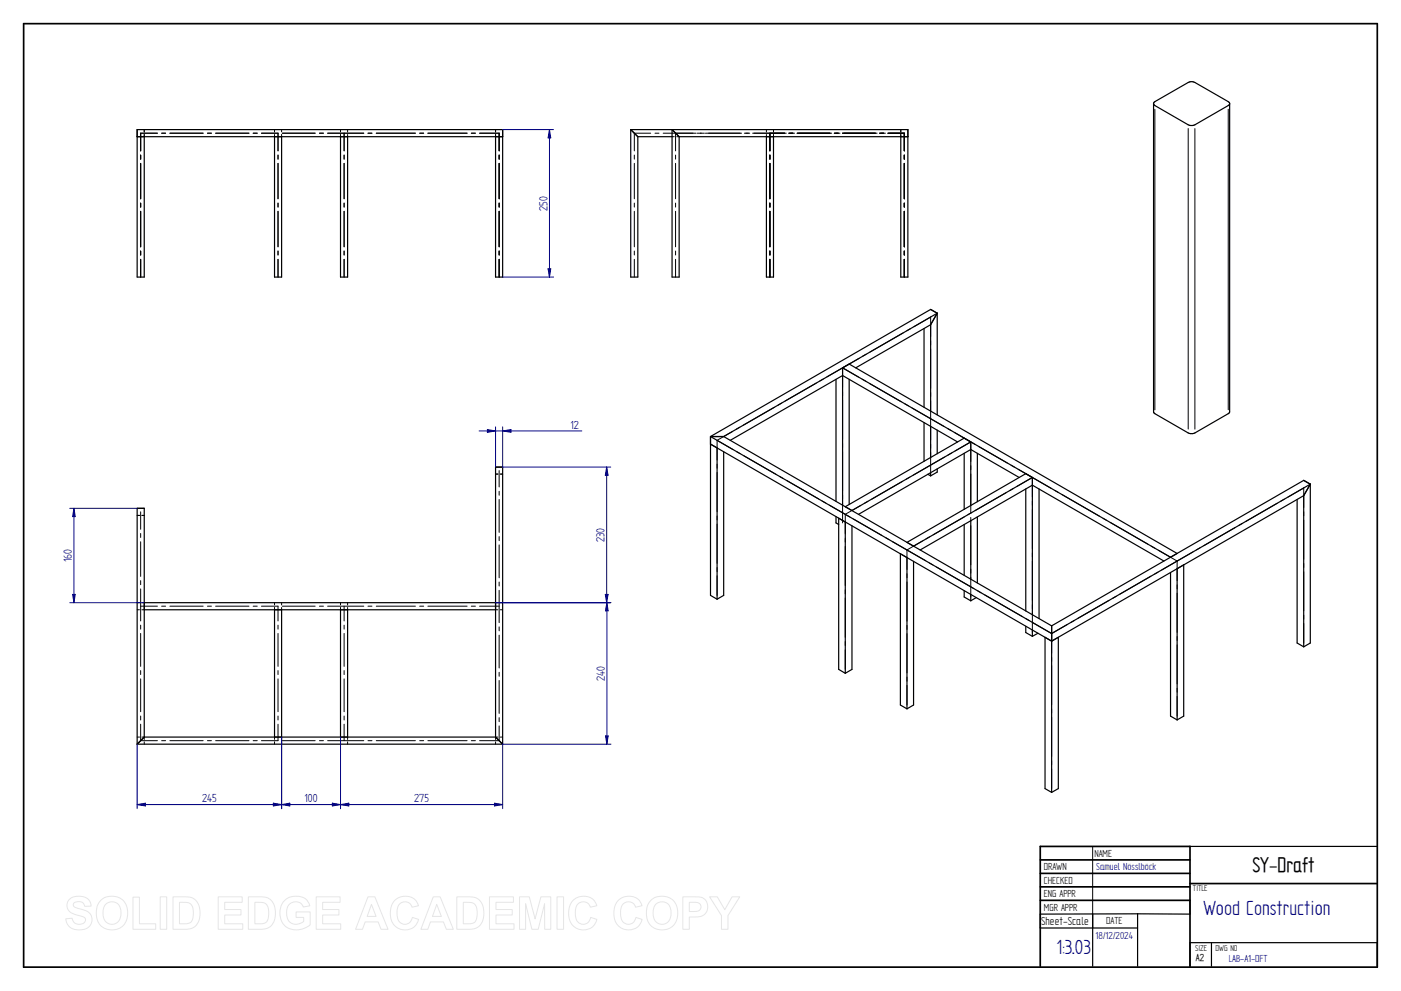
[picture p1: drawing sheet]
<svg xmlns="http://www.w3.org/2000/svg" width="594mm" height="420mm" viewBox="0 0 594 420" stroke-linecap="round" stroke-linejoin="round" font-family="sans-serif">
<path d="M10 10h574v400h-574zM441.1 364.6h63.5M441.1 370.3h63.5M441.1 376h63.5M504.6 374.6h79.4M441.1 381.7h63.5M441.1 409.7v-50.8h63.5v50.8" fill="none" stroke="#000" stroke-width=".72"/>
<g fill="none" stroke="#000" stroke-width=".42">
<path d="M61.2 54.9v1.1M61.2 57v1M66.8 56.5h-7.2v7.5M70.2 56.5h-1.7M86.1 56.5h-14.1M89.7 56.5h-1.7M105.6 56.5h-14.2M109.1 56.5h-1.7M110.9 56.5h7v7.5M116.4 54.9v1.1M116.4 57v1M119.4 54.9v1"/>
<path d="M119.4 57v1M133.6 56.5h-13.9M137.2 56.5h-1.7M138.9 56.5h15.4M144.4 54.9v1M144.4 57v1M145.9 56.5v7.5M147.4 54.9v1.1M147.4 57v1M157.7 56.5h-1.7M176.1 56.5h-16.6M179.7 56.5h-1.7"/>
<path d="M198.1 56.5h-16.7M201.6 56.5h-1.8M203.4 56.5h8.3v7.5M210.1 54.9v1.1M210.1 57v1M275.9 56.5h-6.9v7.5M277.7 56.5h1.7M281.2 56.5h14M285 58h.9M286.5 56.5v7.5M287 58h1M295.6 56.5h3.1"/>
<path d="M299.1 56.5h15.3M315.6 56.5h2.3M319.1 56.5h13.6h-6.2v7.5M319.7 56.5h13.7M325 54.9v1.1M325 57v1M328 54.9v1M328 57v1M334.5 56.5h2.4M338 56.5h14.7M353.8 56.5h2.4M357.2 56.5h14.7"/>
<path d="M373 56.5h2.4M376.5 56.5h6.9v7.5M382 54.9v1.1M382 57v1M59.6 65.7v1.8M59.6 69.3v15M117.9 65.7v1.8M117.9 69.3v15M145.9 65.7v1.8M145.9 69.3v15M211.7 65.7v1.8M211.7 69.3v15"/>
<path d="M269 65.7v1.8M269 69.3v15M286.5 65.7v1.8M286.5 69.3v15M326.5 65.7v1.8M326.5 69.3v15M383.4 65.7v1.8M383.4 69.3v15M59.6 86.1v1.7M59.6 89.6v15.1M117.9 86.1v1.7M117.9 89.6v15"/>
<path d="M145.9 86.1v1.7M145.9 89.6v15M211.7 86.1v1.7M211.7 89.6v15M269 86.1v1.7M269 89.6v15M286.5 86.1v1.7M286.5 89.6v15M326.5 86.1v1.7M326.5 89.6v15M383.4 86.1v1.7M383.4 89.6v15.1"/>
<path d="M59.6 106.4v1.8M59.6 109.9v7.6M117.9 106.4v1.7M117.9 109.9v7.6M145.9 106.4v1.7M145.9 109.9v7.6M211.7 106.4v1.7M211.7 109.9v7.6M269 106.4v1.7M269 109.9v7.6M286.5 106.4v1.7M286.5 109.9v7.6"/>
<path d="M326.5 106.4v1.7M326.5 109.9v7.6M383.4 106.4v1.8M383.4 109.9v7.6M386 139.4l-1.5 .9M387.6 138.5l7-4.1v8.3M364.1 159.9l-6.8-3.9v8.3M364.3 151.9l-13.6 7.9M367.3 150.2l-1.5 .8M383 141.1l-14.1 8.2M394.6 144.5v1.7M394.6 148v16.6"/>
<path d="M328.4 172.7l-13.2 7.6M331.4 170.9l-1.5 .9M346.1 162.4l-13.2 7.6M349.1 160.7l-1.5 .8M357.3 166.1v1.7M357.3 169.5v16.7M365.6 160.8l1.5 .8M368.6 162.6l13.6 7.7M383.7 171.2l1.5 .9M386.8 173l13.5 7.8M394.6 166.4v1.7M394.6 169.9v16.6"/>
<path d="M211.7 199.5v7M304.1 186.7v8.3M304.1 196.8v1.7M304.1 186.7l6.7 3.9M310.6 182.9l-6.5 3.8M312.4 191.5l1.5 .9M313.7 181.1l-1.5 .9M315.5 193.3l13.5 7.8M357.3 188v1.7M357.3 191.5v16.6M394.6 188.3v1.7M394.6 191.8v8.4"/>
<path d="M400.5 193.8l-13.2 7.6M401.9 181.7l1.4 .9M403.5 192.1l-1.5 .8M404.9 183.5l6.7 3.9M411.6 187.4v8.3M411.6 197.4v1.7M411.6 187.4l-6.6 3.8M412.1 187.6l1.4 .9M415.1 189.4l12.1 6.9M428.7 197.2l1.5 .9M431.8 199l13.9 8.1M58.2 218.5h1"/>
<path d="M59.6 217v7.4M60.2 218.5h1M210.1 201h1.1M211.7 208.3v1.7M211.7 211.8v13.9M212.2 201h.9M304.1 200.3v16.6M304.1 218.7v1.7M330.5 202l1.5 .8M333.6 203.7l13.5 7.8M348.7 212.4l1.4 .9M351.7 214.2l6.7 3.9"/>
<path d="M357.3 209.9v1.7M357.3 213.4v8.3M358.4 218.1v8.3M358.9 218.3l1.4 .9M365 214.3l-6.6 3.8M368 212.6l-1.4 .8M382.7 204l-13.1 7.7M385.8 202.3l-1.5 .9M408.9 219.2l-13.2 7.5M411.6 201v16.6M411.6 219.4v1.7M411.9 217.4l-1.5 .8"/>
<path d="M426.6 208.9l-13.1 7.6M429.6 207.1l-1.4 .9M431.2 206.2l6.6-3.8v8.3M437.8 212.5v1.7M437.8 216v16.7M447.3 207.9l1.5 .9M450.3 209.7l15.9 9.2M467.7 219.8l1.5 .8M541.6 213.4l-13.3 7.7M544.6 211.6l-1.5 .9M546.2 210.7l6.6-3.8v8.3M552.8 217v1.7"/>
<path d="M59.6 226.2v1.7M59.6 229.7v14.7M211.7 227.5v1.7M211.7 231v14M304.1 222.2v16.6M358.4 228.2v1.7M358.4 231.6v16.7M361.9 220l12.1 7M375.5 227.9l1.5 .9M378.5 229.7l14.1 8M391.2 229.4l-6.6 3.8v8.3M394.1 238.7l1.5 .8"/>
<path d="M394.2 227.6l-1.5 .9M411.6 222.8v16.7M437.8 234.4v1.7M437.8 238v16.6M470.8 221.5l15.9 9.2M488.2 231.6l1.5 .8M491.2 233.3l7.9 4.6M499.1 237.9l-6.5 3.8M499.1 237.9v8.3M505.8 234l-6.7 3.9M508.8 232.3l-1.4 .8M523.7 223.7l-13.3 7.7"/>
<path d="M526.7 222l-1.4 .8M552.8 220.5v16.6M552.8 238.9v1.7M58.2 258.5h.9M58.2 255.5h1M59.6 257h7.2M59.6 249.7v13.6M59.6 246.2v1.7M60.1 258.5h1.1M60.2 255.5h1M68.5 257h1.7M72 257h14.1"/>
<path d="M88 257h1.7M91.4 257h14.2M107.4 257h1.7M110.9 257h7v6.3M116.4 255.5v1M116.4 257.5v1M119.4 255.5v1M119.4 257.6v.9M119.7 257h13.9M135.5 257h1.7M138.9 257h15.4M144.4 255.5v1"/>
<path d="M144.4 257.5v1M145.9 257v6.3M147.4 255.5v1M147.4 257.6v.9M156 257h1.7M159.5 257h16.6M178 257h1.7M181.4 257h16.7M199.8 257h1.8M203.4 257h8.3M210.1 258.5h1M210.1 255.5h1.1"/>
<path d="M211.7 250.3v13.7M211.7 246.8v1.7M212.2 258.5h.9M212.2 255.5h.9M304.1 240.6v1.8M304.1 244.1v8.3M358.4 250.1v1.7M358.4 253.6v16.6M384.6 243.2v1.7M384.6 246.8v16.6M397.1 240.4l15.9 9.2M411.6 241.3v1.7"/>
<path d="M411.6 244.8v8.3M414.6 250.5l1.4 .8M417.6 252.2l15.8 9.2M437.8 256.4v1.7M437.8 259.8v8.4M470.3 254.6l-13.2 7.5M473.3 252.8l-1.5 .9M488 244.3l-13.2 7.6M491.1 242.6l-1.5 .8M499.1 247.9v1.8M499.1 251.5v16.6M552.8 242.4v16.6"/>
<path d="M59.6 265v1.7M59.6 268.6v13.9M117.9 265v1.7M117.9 268.6v13.9M145.9 265v1.7M145.9 268.6v13.9M211.7 265.8v1.7M211.7 269.3v13.9M358.4 272v1.7M358.4 275.5v8.3M384.6 265.2v1.7M384.6 268.6v16.7"/>
<path d="M435 262.3l1.5 .8M438 264l7.9 4.6M445.9 268.6v8.3M445.9 278.7v1.7M452.5 264.8l-6.6 3.8M455.6 263.1l-1.5 .8M499.1 269.9v1.7M499.1 273.4v16.6M552.8 260.8v1.7M552.8 264.3v8.3M59.6 284.3v1.7M59.6 287.8v14"/>
<path d="M117.9 284.3v1.7M117.9 287.8v14M145.9 284.3v1.7M145.9 287.8v14M211.7 285v1.7M211.7 288.5v14M384.6 287.1v1.7M384.6 290.6v8.3M445.9 282.2v16.6M499.1 291.8v1.7M499.1 295.3v8.3M58.2 312.5h1"/>
<path d="M59.6 303.6v1.7M59.6 307v7h7.2M60.2 312.5h1v1M61.2 314.5v1M68.5 314h1.7M72 314h14.1M88 314h1.7M91.4 314h14.2M107.4 314h1.7M116.4 312.5v1M116.4 314.5v1M117.9 307v7h-7"/>
<path d="M117.9 303.6v1.7M119.4 312.5v1M119.4 314.5v1M119.7 314h13.9M135.5 314h1.7M138.9 314h15.4M144.4 312.5v1M144.4 314.5v1M145.9 303.6v1.7M145.9 307v7M147.4 312.5v1M147.4 314.5v1"/>
<path d="M156 314h1.7M159.5 314h16.6M178 314h1.7M181.4 314h16.7M199.8 314h1.8M210.1 314.5v1M211.1 312.5h-1v1M211.7 304.2v1.8M211.7 307.8v6.2h-8.3M212.2 312.5h.9M445.9 300.6v1.7M445.9 304.1v16.6"/>
<path d="M445.9 322.5v1.7M445.9 326v8.3M463.3 358.9v28.5"/>
</g>
<g fill="none" stroke="#000" stroke-width=".51">
<path d="M58.2 58h154.9M116.4 58v59.5h3v-59.5M144.4 58v59.5h3v-59.5M210.1 58v59.5h3v-62.6h-154.9v62.6h3v-59.5M267.5 54.9h117.5v62.6h-3v-59.5M267.5 54.9v62.6h3v-59.5M267.5 54.9l3 3.1M270.5 58h14.5M285 54.9l3 3.1v59.5h-3zM288 58h97M325 58v59.5h3v-59.5M391.8 139.3v33.4"/>
<path d="M394.6 137.7l-31.7 18.3M394.6 137.7v36.6M397.4 132.8l-2.8-1.6-93.3 53.9M397.4 132.8l-2.8 4.9M397.4 132.8v43.1M397.4 132.8l-90.5 52.3M357.3 156l2.8-1.7 139 80.4M357.3 156v58.2M357.3 156l139.1 80.3M354.5 160.8v51.8M360.1 160.8v53.1M391.8 179.2v16.4"/>
<path d="M301.3 188.3l144.6 83.5M301.3 185.1v67.3l2.8 1.6M301.3 185.1h5.6M301.3 185.1l144.6 83.5 109.7-63.3M304.1 189.9v64.1M306.9 191.6v60.8l-2.8 1.6M306.9 185.1l139 80.2M309.7 186.7l47.6-27.5 48.8 28.2M394.6 180.8v13.2M397.4 182.4v10M397.4 198.8v1.4l-2.8 1.6M408.8 185.8l-50.4 29 2.9 1.7 50.3-29.1v26.9"/>
<path d="M408.8 192.2v23.7M414.4 192.2v20.5M354.5 219v2.7l1.1 .7M355.6 219.7v64.1l2.8 1.7M393.4 201.1l1.2 .7M394.6 200.4v1.4M414.4 219.2v28M432.2 202.4l-20.6-11.8-47.5 27.5M435 200.8l-50.4 29.2M435 207.3v51.7M440.6 207.3v55M550 211.8v60.8l2.8 1.6"/>
<path d="M552.8 210.1l-106.9 61.7M552.8 210.1v64.1M555.6 205.3l-2.8-1.6-106.9 61.6M555.6 205.3v67.3l-2.8 1.6M555.6 205.3l-2.8 4.8M358.4 221.3v64.2M361.3 222.9v60.9l-2.9 1.7M381.8 234.8v64.1l2.8 1.6M384.6 236.4v64.1M387.4 231.6l50.4-29.2v58.2M387.4 238v60.9l-2.8 1.6M390.2 233.2l47.6-27.5 55.8 32.2"/>
<path d="M408.8 222.4v21.5M411.6 220.8v24.8M61.2 258.5h148.9M61.2 255.5h148.9M116.4 258.5v54M119.4 258.5v54M144.4 258.5v54M147.4 258.5v54M408.8 250.4v2.7l2.8 1.6M411.6 252v2.7M414 253.4l-2.4 1.3M496.4 242.7v60.9l2.7 1.6"/>
<path d="M499.1 241.1l2.8-1.6v64.1l-2.8 1.6zM435 265.5v2.7l2.8 1.6M437.8 267.1v2.7M440.1 268.5l-2.3 1.3M445.9 265.3v6.5M445.9 265.3v70.7M445.9 271.8l-2.8-1.6v64.1l2.8 1.7M445.9 271.8l2.9-1.6v64.1l-2.9 1.7M58.2 315.5h154.9M61.2 312.5v-97h-3v100M61.2 312.5l-3 3M61.2 312.5h148.9"/>
<path d="M210.1 312.5v-114.5h3v117.5M210.1 312.5l3 3M504.6 358.9h79.4M463.3 387.4v22.3M482.4 387.4v22.3M482.4 387.4l-41.3 .2v5.8h41.3M504.6 381.7v5.9l-22.2-.2M513.7 399.7v10M504.6 409.7v-10h79.4v10"/>
</g>
<path d="M210.1 255.5h49M257.3 255.5l.6 3.5h-1.2zM213.1 315.5h46" fill="none" stroke="#000080" stroke-width=".42"/>
<path d="M257.3 255.5l.6 3.5h-1.2z" fill="#000080"/>
<path d="M256.7 312h1.2l-.6 3.5z" fill="none" stroke="#000080" stroke-width=".42"/>
<path d="M256.7 312h1.2l-.6 3.5z" fill="#000080"/>
<path d="M206.7 182.1l3.4 .6-3.4 .6zM210.1 181v17M213.1 181v17M257.3 255.5v60" fill="none" stroke="#000080" stroke-width=".42"/>
<path d="M206.7 182.1l3.4 .6-3.4 .6z" fill="#000080"/>
<path d="M213.1 182.7l3.6-.6v1.2z" fill="none" stroke="#000080" stroke-width=".42"/>
<path d="M213.1 182.7l3.6-.6v1.2z" fill="#000080"/>
<path d="M203.2 182.7h43.5M144.4 312.5v30.4M213.1 315.5v27.4M144.4 341.1l3.5-.6v1.2z" fill="none" stroke="#000080" stroke-width=".42"/>
<path d="M144.4 341.1l3.5-.6v1.2z" fill="#000080"/>
<path d="M209.7 340.5l3.4 .6-3.4 .6z" fill="none" stroke="#000080" stroke-width=".42"/>
<path d="M209.7 340.5l3.4 .6-3.4 .6z" fill="#000080"/>
<path d="M119.4 312.5v30.4M144.4 312.5v30.4M119.4 341.1l3.5-.6v1.2zM144.4 341.1h68.7" fill="none" stroke="#000080" stroke-width=".42"/>
<path d="M119.4 341.1l3.5-.6v1.2z" fill="#000080"/>
<path d="M140.9 340.5l3.5 .6-3.5 .6z" fill="none" stroke="#000080" stroke-width=".42"/>
<path d="M140.9 340.5l3.5 .6-3.5 .6z" fill="#000080"/>
<path d="M213.1 198h45.9M210.1 255.5h48.9M256.7 252h1.1l-.5 3.5zM119.4 341.1h25" fill="none" stroke="#000080" stroke-width=".42"/>
<path d="M256.7 252h1.1l-.5 3.5z" fill="#000080"/>
<path d="M257.3 198l.5 3.5h-1.1z" fill="none" stroke="#000080" stroke-width=".42"/>
<path d="M257.3 198l.5 3.5h-1.1z" fill="#000080"/>
<path d="M257.3 198v57.5M29.6 215.5h28.6M29.6 255.5h31.6M30.8 252h1.1l-.5 3.5z" fill="none" stroke="#000080" stroke-width=".42"/>
<path d="M30.8 252h1.1l-.5 3.5z" fill="#000080"/>
<path d="M31.4 215.5l.5 3.5h-1.1z" fill="none" stroke="#000080" stroke-width=".42"/>
<path d="M31.4 215.5l.5 3.5h-1.1z" fill="#000080"/>
<path d="M31.4 215.5v40M58.2 315.5v27.4M119.4 312.5v30.4M58.2 341.1l3.5-.6v1.2z" fill="none" stroke="#000080" stroke-width=".42"/>
<path d="M58.2 341.1l3.5-.6v1.2z" fill="#000080"/>
<path d="M115.9 340.5l3.5 .6-3.5 .6z" fill="none" stroke="#000080" stroke-width=".42"/>
<path d="M115.9 340.5l3.5 .6-3.5 .6z" fill="#000080"/>
<path d="M213.1 54.9h21.6M233 54.9l.5 3.6h-1.1zM213.1 117.5h21.6M58.2 341.1h61.2" fill="none" stroke="#000080" stroke-width=".42"/>
<path d="M489.4 43.4l14.4-8.4 1.8-.4 1.1 .4 14.1 8.1 .6 .6v130.9l-.6 .8-14.1 8.2-1.1 .3-1.8-.3-14.1-8.2-.5-.8zM521.4 44.1l-.6 .6-14.1 8.2-1.1 .3-1.8-.3-14.1-8.2-.5-.6" fill="none" stroke="#000" stroke-width=".51"/>
<path d="M489.7 46.4v127.4M503.8 54.5v127.4M506.7 54.5v127.4M520.8 46.3v127.4" fill="none" stroke="#000" stroke-width=".42"/>
<path d="M233 54.9l.5 3.6h-1.1z" fill="#000080"/>
<path d="M232.4 114h1.1l-.5 3.5z" fill="none" stroke="#000080" stroke-width=".42"/>
<path d="M232.4 114h1.1l-.5 3.5z" fill="#000080"/>
<path d="M233 54.9v62.6" fill="none" stroke="#000080" stroke-width=".42"/>
<g fill="none" stroke="#e6e6e6" stroke-width=".42">
<path d="M29.5 381.2a6.5 6.5 0 0 1 8.5 .8l.6 2.2-2.7 .1a2.7 2.7 0 0 0-2.1-2 2.7 2.7 0 0 0-2.7 1.1 1.87 1.87 0 0 0 2.1 1.8l1.4 .3a4.4 4.4 0 0 1 4 6.3 6.4 6.4 0 0 1-9.1 1.2l-1.2-1.7-.4-1.7 2.7-.3a2.94 2.94 0 0 0 2.6 2.6 2.94 2.94 0 0 0 3.1-1.9 2.67 2.67 0 0 0-2.9-1.8 4.9 4.9 0 0 1-5-4.4l.2-1.2zM42.7 381.8a6.9 6.9 0 0 1 8.3-.9 6.9 6.9 0 0 1 3 7.8 6.7 6.7 0 0 1-8 5.4 6.7 6.7 0 0 1-5.1-8.2 6.3 6.3 0 0 1 1.8-4.1zM44.7 383.5a3.9 3.9 0 0 1 4.6-.7 3.9 3.9 0 0 1 2 4.3 3.9 3.9 0 0 1-2.1 4.4 3.9 3.9 0 0 1-4.8-1.3 6.9 6.9 0 0 1 .3-6.7zM56.4 380.4h2.7v11.3h6.9v2.3h-9.6zM67.9 380.2h2.8v13.8h-2.8zM73.4 380.2h5a5.9 5.9 0 0 1 6.4 7 5.9 5.9 0 0 1-6.3 6.8h-5.1zM76.1 382.6h1.9a3.4 3.4 0 0 1 4 3.9v1.2a3.2 3.2 0 0 1-3.8 4h-2.1zM92.5 380.2h10.2v2.4h-7.4v3h6.9v2.3h-6.9v3.8h7.6v2.3h-10.4zM105.3 380.2h5.1a5.9 5.9 0 0 1 6.4 7 5.9 5.9 0 0 1-6.3 6.8h-5.2zM108.1 382.6h1.8a3.4 3.4 0 0 1 4 3.9v1.2a3.2 3.2 0 0 1-3.8 4h-2zM120.7 381.7a7.3 7.3 0 0 1 9.6 .2l1.1 2.1-2.8 .6a3.8 3.8 0 0 0-4.6-2 3.8 3.8 0 0 0-2.5 4.3 4.3 4.3 0 0 0 2.3 4.6 4.3 4.3 0 0 0 5-.8v-1.7h-3.2v-2.4h5.9v5.5a8.1 8.1 0 0 1-11.7-.8 8.3 8.3 0 0 1 .9-9.6zM134.1 380.2h10.1v2.4h-7.4v3h6.9v2.3h-6.9v3.8h7.7v2.3h-10.4z"/>
<path d="M156 380.2h3l5.5 13.8h-2.9l-1.2-3.1h-5.6l-1.1 3.1h-2.9zM157.5 383.5l2 5h-3.8zM167.3 381.9a6 6 0 0 1 10.2 2.1l-2.8 .6a3.3 3.3 0 0 0-3.9-2.2 3.3 3.3 0 0 0-2.4 3.8 4.6 4.6 0 0 0 2.4 5.6 3.2 3.2 0 0 0 4.1-2.8l2.6 .8a6.1 6.1 0 0 1-7.2 4.3 6.1 6.1 0 0 1-4.8-6.9 7.7 7.7 0 0 1 1.8-5.3zM183.7 380.2h2.9l5.6 13.8h-2.9l-1.3-3.1h-5.5l-1.1 3.1h-2.9zM185.2 383.5l1.9 5h-3.7zM193.7 380.2h5a5.9 5.9 0 0 1 6.5 7 5.9 5.9 0 0 1-6.3 6.8h-5.2zM196.5 382.6h1.8a3.4 3.4 0 0 1 4 3.9v1.2a3.2 3.2 0 0 1-3.8 4h-2zM207.6 380.2h10.1v2.4h-7.4v3h6.9v2.3h-6.9v3.8h7.7v2.3h-10.4zM220.3 380.2h4.1l2.5 9.4 2.5-9.4h4.1v13.8h-2.5l-.1-10.8-2.7 10.8h-2.7l-2.6-10.8v10.8h-2.6zM236.2 380.2h2.8v13.8h-2.8zM242.9 381.9a6 6 0 0 1 10.2 2.1l-2.8 .6a3.3 3.3 0 0 0-3.9-2.2 3.3 3.3 0 0 0-2.4 3.8 4.6 4.6 0 0 0 2.4 5.6 3.2 3.2 0 0 0 4.1-2.8l2.6 .8a6.1 6.1 0 0 1-7.2 4.3 6.1 6.1 0 0 1-4.8-6.9 7.7 7.7 0 0 1 1.8-5.3zM262 381.9a6 6 0 0 1 10.2 2.1l-2.7 .6a3.3 3.3 0 0 0-3.9-2.2 3.3 3.3 0 0 0-2.4 3.8 4.6 4.6 0 0 0 2.4 5.6 3.2 3.2 0 0 0 4.1-2.8l2.6 .8a6.1 6.1 0 0 1-7.2 4.3 6.1 6.1 0 0 1-4.8-6.9 7.7 7.7 0 0 1 1.7-5.3z"/>
<path d="M276 381.8a6.9 6.9 0 0 1 8.3-.9 6.9 6.9 0 0 1 3 7.8 6.7 6.7 0 0 1-8.1 5.4 6.7 6.7 0 0 1-5-8.2 6.3 6.3 0 0 1 1.8-4.1zM278 383.5a3.9 3.9 0 0 1 4.6-.7 3.9 3.9 0 0 1 2 4.3 3.9 3.9 0 0 1-2.2 4.4 3.9 3.9 0 0 1-4.7-1.3 6.9 6.9 0 0 1 .3-6.7zM289.6 380.2h5.2a4.4 4.4 0 0 1 5.3 4.4 4.4 4.4 0 0 1-5.4 4.2h-2.4v5.2h-2.7zM292.3 382.6h1.9a2.11 2.11 0 0 1 2.5 .6 2.11 2.11 0 0 1 0 2.6 3.6 3.6 0 0 1-2.9 .7h-1.5zM300.9 380.2h3.3l3.1 5.5 3.1-5.5h3.3l-5 8v5.8h-2.8v-5.8z"/>
</g>
<text font-size="10.1" x="531.1" y="369.9">SY-Draft</text>
<g font-size="9.8" fill="#000080">
<text x="510.3" y="387.8">Wood Construction</text>
<text x="448" y="404.5">1:3.03</text>
</g>
<g font-size="5.6" fill="#000080">
<text x="232.1" y="89.3" transform="rotate(-90 232.1 89.3)">250</text>
<text x="241.9" y="181.8">12</text>
<text x="256.4" y="229.8" transform="rotate(-90 256.4 229.8)">230</text>
<text x="30.5" y="238.3" transform="rotate(-90 30.5 238.3)">160</text>
<text x="256.4" y="288.7" transform="rotate(-90 256.4 288.7)">240</text>
<text x="85.7" y="340.2">245</text>
<text x="129.1" y="340.2">100</text>
<text x="175.6" y="340.2">275</text>
</g>
<text font-size="5.6" x="441.4" y="392.1">Sheet-Scale</text>
<g font-size="4.9">
<text x="464.1" y="363.2">NAME</text>
<text x="442.6" y="368.9">DRAWN</text>
<text x="442.6" y="374.6">CHECKED</text>
<text x="442.6" y="380.3">ENG APPR</text>
<text x="442.6" y="386">MGR APPR</text>
<text x="469.1" y="391.8">DATE</text>
</g>
<g font-size="4.9" fill="#000080">
<text x="464.9" y="369">Samuel Nösslböck</text>
<text x="464.6" y="397.9">18/12/2024</text>
<text x="521.1" y="408.1">LAB-A1-DFT</text>
</g>
<text font-size="4.8" x="507.1" y="407.5">A2</text>
<g font-size="4.1">
<text x="505.9" y="377.9">TITLE</text>
<text x="506.8" y="403.4">SIZE</text>
<text x="515.4" y="403.4">DWG NO</text>
</g>
</svg>
